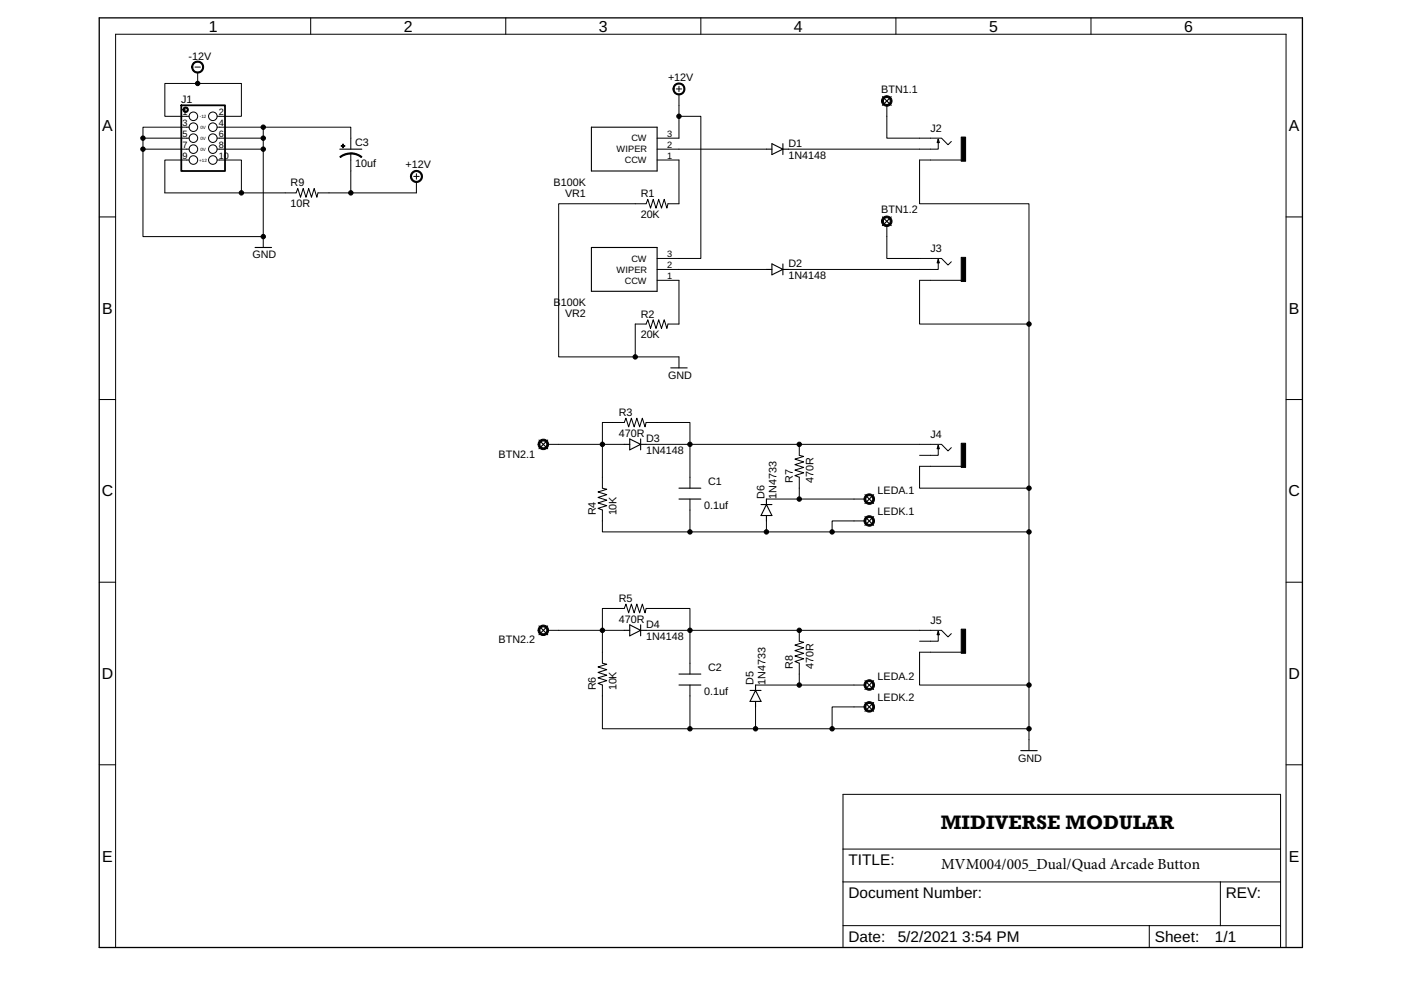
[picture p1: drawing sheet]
<svg xmlns="http://www.w3.org/2000/svg" width="297mm" height="210mm" viewBox="0 0 297 210" stroke-linecap="round" stroke-linejoin="round" font-family="sans-serif">
<path d="M21 3.8h255.1v197.1h-255.1z" fill="none" stroke="#000" stroke-width=".28"/>
<g fill="none" stroke="#000" stroke-width=".21">
<path d="M41.3 14.2h1.2M41.9 17.7h9.3v7h-5.2M41.9 17.7h-7v7h5.2M41.9 15.4v2.3M65.9 3.8v3.5M107.2 3.8v3.5M143.4 18.9h1.1M144 18.3v1.1M148.6 3.8v3.5M189.9 3.8v3.5M231.3 3.8v3.5M40.1 27h-9.8v23.2h25.5"/>
<path d="M40.1 33.9h-5.2v7h16.3v-7h-5.2M40.1 29.3h-9.8M40.1 31.6h-9.8M46 27h9.8v23.2M46 29.3h9.8M46 31.6h9.8M55.8 27h18.6v4.6M74.4 32.5v8.4h-7l-.2 .9-.6-1.8-.6 1.8-.6-1.8-.5 1.8-.6-1.8-.6 1.8-.6-1.8-.3 .9h-11.6M87.7 37.4h1.2M88.3 38.6v2.3h-13.9M88.3 36.8v1.2M139.3 33.9h4.7v9.3h-2.4l-.2 .9-.6-1.8-.5 1.8-.6-1.8-.6 1.8-.6-1.8-.6 1.8-.5-1.8-.4 .9h-18.6v32.5h16.3"/>
<path d="M139.3 31.6h23.2M144 20v9.3h-4.7M144 24.7h4.6v30.1h-9.3M188 22.3v7h11.6l1.4 1.4 .7-.7M198.9 29.5v2.1h-31.7M203.8 33.9h-8.8v9.3h23.2v116M21 46h3.5M55.8 50.2v2.3M139.3 59.4h4.7v9.3h-2.4l-.2 .9-.6-1.8-.5 1.8-.6-1.8-.6 1.8-.6-1.8-.6 1.8-.5-1.8-.4 .9h-2.3v7h9.3v2.3M139.3 57.1h23.2M188 47.8v7h11.6l1.4 1.4 .7-.7M198.9 55v2.1h-31.7"/>
<path d="M203.8 59.4h-8.8v9.3h23.2M272.7 46h3.4M21 84.7h3.5M116.1 94.2h16.3M137 94.2h62.6l1.4 1.4 .7-.7M169.5 94.2v2.3l.9 .3-1.9 .5 1.9 .6-1.9 .6 1.9 .6-1.9 .6 1.9 .5-1.9 .6 1 .4v4.6M198.9 94.4v2.1h-3.9M203.8 98.9h-8.8v4.6h23.2M272.7 84.7h3.4M146.3 103.5v-13.9h-9.3l-.2 .9-.6-1.8-.6 1.8-.6-1.8-.5 1.8-.6-1.8-.6 1.8-.6-1.8-.3 .9h-4.7v13.9l1 .2-1.9 .6 1.9 .6-1.9 .6 1.9 .5-1.9 .6 1.9 .6-1.9 .6 .9 .3v4.7h18.6M146.3 105.8v7M146.3 112.8h16.2"/>
<path d="M162.5 110.4v2.4h13.9M162.5 105.8h20.9M176.4 112.8h41.8M183.4 110.4h-7v2.4M21 123.4h3.5M116.1 133.6h16.3M137 133.6h62.6l1.4 1.4 .7-.7M169.5 133.6v2.4l.9 .2-1.9 .6 1.9 .6-1.9 .5 1.9 .6-1.9 .6 1.9 .6-1.9 .6 1 .3v4.6h-9.3M198.9 133.9v2.1h-3.9M203.8 138.3h-8.8v6.9h23.2M272.7 123.4h3.4M146.3 142.9v-13.9h-9.3l-.2 .9-.6-1.8-.6 1.8-.6-1.8-.5 1.8-.6-1.8-.6 1.8-.6-1.8-.3 .9h-4.7v11.6l1 .2-1.9 .6 1.9 .6-1.9 .6 1.9 .6-1.9 .5 1.9 .6-1.9 .6 .9 .3v9.3h18.6"/>
<path d="M146.3 145.2v9.3M146.3 154.5h13.9M160.2 149.9v4.6h16.2M169.5 145.2h13.9M176.4 154.5h41.8M183.4 149.9h-7v4.6M21 162.2h3.5M272.7 162.2h3.4M178.7 187h92.8M178.7 196.3v-27.9h92.8v27.9M178.7 180h92.8M243.7 196.3h-65v4.6h92.8v-4.6h-12.8"/>
<path d="M243.7 196.3v4.6M243.7 196.3h15M258.7 187v9.3M272.7 200.9v-193.6h-248.2v193.6"/>
<circle cx="41" cy="27" r=".91"/>
<circle cx="41" cy="31.6" r=".91"/>
<circle cx="41" cy="29.3" r=".91"/>
<circle cx="41" cy="24.7" r=".91"/>
<circle cx="41" cy="33.9" r=".91"/>
<circle cx="45.1" cy="29.3" r=".91"/>
<circle cx="45.1" cy="24.7" r=".91"/>
<circle cx="45.1" cy="31.6" r=".91"/>
<circle cx="45.1" cy="27" r=".91"/>
<circle cx="45.1" cy="33.9" r=".91"/>
</g>
<g fill="none" stroke="#000" stroke-width=".23">
<path d="M72.1 31.6h4.6M125.4 27h13.9v9.3h-13.9zM162.5 31.6h1.2M163.7 30.5l2.3 1.1-2.3 1.2zM166 31.6h1.2M166 30.5v2.3M187.1 20.5l1.9 1.8M189 20.5l-1.9 1.8M198.9 29.5l.3 .7h-.5zM54.1 52.5h3.5M125.4 52.5h13.9v9.3h-13.9zM162.5 57.1h1.2"/>
<path d="M163.7 56l2.3 1.1-2.3 1.2zM166 57.1h1.2M166 56v2.3M187.1 46l1.9 1.8M189 46l-1.9 1.8M198.9 55l.3 .7h-.5zM142.2 78h3.5M114.3 93.3l1.8 1.8M116.1 93.3l-1.8 1.8M132.4 94.2h1.1M133.5 93.1l2.3 1.1-2.3 1.2zM135.8 94.2h1.2"/>
<path d="M135.8 93.1v2.3M198.9 94.4l.3 .7h-.5zM144 103.5h4.6M144 105.8h4.6M161.4 107h2.3M162.5 105.8v1.2M162.5 109.3v1.1M162.5 107l1.2 2.3h-2.3zM183.4 104.9l1.8 1.8M183.4 109.5l1.8 1.9M185.2 104.9l-1.8 1.8M185.2 109.5l-1.8 1.9"/>
<path d="M114.3 132.7l1.8 1.9M116.1 132.7l-1.8 1.9M132.4 133.6h1.1M133.5 132.5l2.3 1.1-2.3 1.2zM135.8 133.6h1.2M135.8 132.5v2.3M198.9 133.9l.3 .7h-.5zM144 142.9h4.6M144 145.2h4.6M159 146.4h2.4M160.2 146.4l1.2 2.3h-2.4zM160.2 145.2v1.2"/>
<path d="M160.2 148.7v1.2M183.4 148.9l1.8 1.9M183.4 144.3l1.8 1.9M185.2 148.9l-1.8 1.9M185.2 144.3l-1.8 1.9M216.4 159.2h3.5"/>
</g>
<path d="M72.3 30.9h.8v.1h-.8zM72.7 30.5h.1v.8h-.1zM203.8 29.1h.9v5.1h-.9zM203.8 54.6h.9v5.1h-.9zM203.8 94h.9v5.1h-.9zM203.8 133.4h.9v5.1h-.9z" fill="#000" stroke="#000" stroke-width=".21"/>
<path d="M38.4 22.3h9.3v14h-9.3z" fill="none" stroke="#000" stroke-width=".38"/>
<g fill="#000" stroke="#000" stroke-width=".21">
<path d="M41 13.3a1.27 1.27 0 0 1 2 .2 1.27 1.27 0 0 1-.7 1.9 1.27 1.27 0 0 1-1.7-1.2h.3a1.05 1.05 0 0 1 1.5-.8 1.05 1.05 0 0 1 .2 1.7 1.05 1.05 0 0 1-1.7-.6v-.3h-.3z" fill-rule="evenodd"/>
<path d="M143 17.9a1.28 1.28 0 0 1 2.1 .3 1.28 1.28 0 0 1-.8 1.9 1.28 1.28 0 0 1-1.6-1.2h.2a1.05 1.05 0 0 1 1.6-.9 1.05 1.05 0 0 1 .1 1.8 1.05 1.05 0 0 1-1.7-.7v-.2h-.2z" fill-rule="evenodd"/>
<path d="M39 22.8a.58 .58 0 0 1 .9 .2 .58 .58 0 0 1-.4 .8 .58 .58 0 0 1-.7-.5h.2a.35 .35 0 0 1 .5-.4 .35 .35 0 0 1 .1 .6 .35 .35 0 0 1-.5-.1l-.1-.1h-.2z" fill-rule="evenodd"/>
<path d="M72.1 33.2l1.1-.6 1.2-.2v.3l-1.4 .2-.8 .5z" fill-rule="evenodd"/>
<path d="M74.4 32.4l1.2 .2 1.1 .6-.1 .2-.8-.5-1.4-.3z" fill-rule="evenodd"/>
<path d="M87.4 36.5a1.28 1.28 0 0 1 2 .3 1.28 1.28 0 0 1-.8 1.9 1.28 1.28 0 0 1-1.6-1.3h.2a1.04 1.04 0 0 1 1.5-1 1.04 1.04 0 0 1 .3 1.8 1.04 1.04 0 0 1-1.7-.5l-.1-.3h-.2z" fill-rule="evenodd"/>
<path d="M187.3 20.5a1.11 1.11 0 0 1 1.7 .4 1.11 1.11 0 0 1-.7 1.6 1.11 1.11 0 0 1-1.4-1.1h.4a.74 .74 0 0 1 1.1-.6 .74 .74 0 0 1 .1 1.2 .74 .74 0 0 1-1.2-.4v-.2h-.4z" fill-rule="evenodd"/>
<path d="M187.3 46a1.11 1.11 0 0 1 1.7 .4 1.11 1.11 0 0 1-.7 1.6 1.11 1.11 0 0 1-1.4-1.1h.4a.74 .74 0 0 1 1.1-.6 .74 .74 0 0 1 .1 1.2 .74 .74 0 0 1-1.2-.4v-.2h-.4v-.3z" fill-rule="evenodd"/>
<path d="M114.5 93.3a1.11 1.11 0 0 1 1.7 .4 1.11 1.11 0 0 1-.8 1.6 1.11 1.11 0 0 1-1.3-1.1h.3a.74 .74 0 0 1 1.1-.7 .74 .74 0 0 1 .2 1.2 .74 .74 0 0 1-1.2-.3l-.1-.2h-.3z" fill-rule="evenodd"/>
<path d="M183.6 104.9a1.11 1.11 0 0 1 1.7 .4 1.11 1.11 0 0 1-.7 1.6 1.11 1.11 0 0 1-1.4-1.1h.4a.74 .74 0 0 1 1-.7 .74 .74 0 0 1 .2 1.2 .74 .74 0 0 1-1.2-.3v-.2h-.4z" fill-rule="evenodd"/>
<path d="M183.6 109.6a1.11 1.11 0 0 1 1.7 .4 1.11 1.11 0 0 1-.7 1.5 1.11 1.11 0 0 1-1.4-1.1h.4a.74 .74 0 0 1 1-.7 .74 .74 0 0 1 .2 1.3 .74 .74 0 0 1-1.2-.3v-.3h-.4z" fill-rule="evenodd"/>
<path d="M114.3 133a1.11 1.11 0 0 1 1.8 0 1.11 1.11 0 0 1-.5 1.7 1.11 1.11 0 0 1-1.5-1.1h.3a.74 .74 0 0 1 1.1-.7 .74 .74 0 0 1 .2 1.2 .74 .74 0 0 1-1.2-.2l-.1-.3h-.3z" fill-rule="evenodd"/>
<path d="M183.4 149.2a1.11 1.11 0 0 1 1.8 0 1.11 1.11 0 0 1-.5 1.7 1.11 1.11 0 0 1-1.5-1h.4a.74 .74 0 0 1 1-.7 .74 .74 0 0 1 .2 1.2 .74 .74 0 0 1-1.2-.3v-.2h-.4z" fill-rule="evenodd"/>
<path d="M183.4 144.6a1.11 1.11 0 0 1 1.8 0 1.11 1.11 0 0 1-.5 1.7 1.11 1.11 0 0 1-1.5-1.1h.4a.74 .74 0 0 1 1-.7 .74 .74 0 0 1 .2 1.2 .74 .74 0 0 1-1.2-.2v-.3h-.4z" fill-rule="evenodd"/>
<circle cx="41.9" cy="17.7" r=".47"/>
<circle cx="30.3" cy="31.6" r=".47"/>
<circle cx="30.3" cy="29.3" r=".47"/>
<circle cx="55.8" cy="31.6" r=".47"/>
<circle cx="55.8" cy="29.3" r=".47"/>
<circle cx="55.8" cy="27" r=".47"/>
<circle cx="144" cy="24.7" r=".47"/>
<circle cx="51.2" cy="40.9" r=".47"/>
<circle cx="55.8" cy="50.2" r=".47"/>
<circle cx="74.4" cy="40.9" r=".47"/>
<circle cx="134.7" cy="75.7" r=".47"/>
<circle cx="218.2" cy="68.7" r=".47"/>
<circle cx="127.7" cy="94.2" r=".47"/>
<circle cx="146.3" cy="94.2" r=".47"/>
<circle cx="169.5" cy="94.2" r=".47"/>
<circle cx="146.3" cy="112.8" r=".47"/>
<circle cx="162.5" cy="112.8" r=".47"/>
<circle cx="169.5" cy="105.8" r=".47"/>
<circle cx="176.4" cy="112.8" r=".47"/>
<circle cx="218.2" cy="103.5" r=".47"/>
<circle cx="218.2" cy="112.8" r=".47"/>
<circle cx="127.7" cy="133.6" r=".47"/>
<circle cx="146.3" cy="133.6" r=".47"/>
<circle cx="169.5" cy="133.6" r=".47"/>
<circle cx="146.3" cy="154.5" r=".47"/>
<circle cx="160.2" cy="154.5" r=".47"/>
<circle cx="169.5" cy="145.2" r=".47"/>
<circle cx="176.4" cy="154.5" r=".47"/>
<circle cx="218.2" cy="154.5" r=".47"/>
<circle cx="218.2" cy="145.2" r=".47"/>
</g>
<text font-size="4.2" x="199.5" y="175.7">MIDIVERSE MODULAR</text>
<g font-size="3.4">
<text x="44.3" y="6.7">1</text>
<text x="85.6" y="6.7">2</text>
<text x="127" y="6.7">3</text>
<text x="168.3" y="6.7">4</text>
<text x="209.7" y="6.7">5</text>
<text x="251.1" y="6.7">6</text>
<text x="21.7" y="27.8">A</text>
<text x="273.3" y="27.8">A</text>
<text x="21.7" y="66.5">B</text>
<text x="273.3" y="66.5">B</text>
<text x="21.6" y="105.3">C</text>
<text x="273.2" y="105.3">C</text>
<text x="21.6" y="144">D</text>
<text x="273.2" y="144">D</text>
<text x="21.7" y="182.7">E</text>
<text x="273.3" y="182.7">E</text>
</g>
<g font-size="3.3">
<text x="179.9" y="183.5">TITLE:</text>
<text x="199.6" y="184.2">MVM004/005_Dual/Quad Arcade Button</text>
<text x="179.9" y="190.5">Document Number:</text>
<text x="259.9" y="190.5">REV:</text>
<text x="179.9" y="199.7">Date:</text>
<text x="190.3" y="199.7">5/2/2021 3:54 PM</text>
<text x="244.8" y="199.7">Sheet:</text>
<text x="257.6" y="199.7">1/1</text>
</g>
<g font-size="2.3">
<text x="40" y="12.7">-12V</text>
<text x="141.6" y="17.1">+12V</text>
<text x="38.4" y="21.8">J1</text>
<text x="186.9" y="19.7">BTN1.1</text>
<text x="197.3" y="27.9">J2</text>
<text x="75.3" y="31">C3</text>
<text x="75.3" y="35.4">10uf</text>
<text x="86" y="35.7">+12V</text>
<text x="167.1" y="33.7">1N4148</text>
<text x="167.1" y="31.2">D1</text>
<text x="61.6" y="39.5">R9</text>
<text x="117.4" y="39.4">B100K</text>
<text x="119.8" y="41.7">VR1</text>
<text x="135.8" y="41.8">R1</text>
<text x="61.6" y="43.9">10R</text>
<text x="135.8" y="46.2">20K</text>
<text x="186.9" y="45.2">BTN1.2</text>
<text x="197.3" y="53.4">J3</text>
<text x="53.5" y="54.8">GND</text>
<text x="167.1" y="59.2">1N4148</text>
<text x="167.1" y="56.7">D2</text>
<text x="117.4" y="64.9">B100K</text>
<text x="119.8" y="67.2">VR2</text>
<text x="135.8" y="67.3">R2</text>
<text x="135.8" y="71.7">20K</text>
<text x="141.6" y="80.3">GND</text>
<text x="131.2" y="88.2">R3</text>
<text x="131.2" y="92.6">470R</text>
<text x="137" y="93.8">D3</text>
<text x="197.3" y="92.8">J4</text>
<text x="105.7" y="97">BTN2.1</text>
<text x="137" y="96.3">1N4148</text>
<text x="150.1" y="102.9">C1</text>
<text x="162.1" y="105.8" transform="rotate(-90 162.1 105.8)">D6</text>
<text x="164.6" y="105.8" transform="rotate(-90 164.6 105.8)">1N4733</text>
<text x="168.1" y="102.3" transform="rotate(-90 168.1 102.3)">R7</text>
<text x="172.5" y="102.3" transform="rotate(-90 172.5 102.3)">470R</text>
<text x="186" y="104.7">LEDA.1</text>
<text x="126.4" y="109.3" transform="rotate(-90 126.4 109.3)">R4</text>
<text x="130.7" y="109.3" transform="rotate(-90 130.7 109.3)">10K</text>
<text x="149.3" y="108">0.1uf</text>
<text x="186" y="109.3">LEDK.1</text>
<text x="131.2" y="127.6">R5</text>
<text x="105.7" y="136.4">BTN2.2</text>
<text x="131.2" y="132">470R</text>
<text x="137" y="135.8">1N4148</text>
<text x="137" y="133.2">D4</text>
<text x="197.3" y="132.3">J5</text>
<text x="150.1" y="142.3">C2</text>
<text x="168.1" y="141.8" transform="rotate(-90 168.1 141.8)">R8</text>
<text x="172.5" y="141.8" transform="rotate(-90 172.5 141.8)">470R</text>
<text x="126.4" y="146.4" transform="rotate(-90 126.4 146.4)">R6</text>
<text x="130.7" y="146.4" transform="rotate(-90 130.7 146.4)">10K</text>
<text x="149.3" y="147.4">0.1uf</text>
<text x="159.7" y="145.2" transform="rotate(-90 159.7 145.2)">D5</text>
<text x="162.3" y="145.2" transform="rotate(-90 162.3 145.2)">1N4733</text>
<text x="186" y="148.7">LEDK.2</text>
<text x="186" y="144.1">LEDA.2</text>
<text x="215.8" y="161.5">GND</text>
</g>
<g font-size="1.9">
<text x="38.7" y="24.3">1</text>
<text x="38.7" y="26.7">3</text>
<text x="38.7" y="29">5</text>
<text x="46.4" y="24.3">2</text>
<text x="46.4" y="26.7">4</text>
<text x="46.4" y="29">6</text>
<text x="133.9" y="30">CW</text>
<text x="141.4" y="29">3</text>
<text x="38.7" y="31.3">7</text>
<text x="38.7" y="33.6">9</text>
<text x="46.4" y="31.3">8</text>
<text x="46.4" y="33.6">10</text>
<text x="130.7" y="32.3">WIPER</text>
<text x="132.5" y="34.6">CCW</text>
<text x="141.4" y="33.6">1</text>
<text x="141.4" y="31.3">2</text>
<text x="130.7" y="57.8">WIPER</text>
<text x="133.9" y="55.5">CW</text>
<text x="141.4" y="59.1">1</text>
<text x="141.4" y="56.8">2</text>
<text x="141.4" y="54.5">3</text>
<text x="132.5" y="60.1">CCW</text>
</g>
<g font-size="1">
<text x="42.4" y="25">-12</text>
<text x="42.5" y="29.6">0V</text>
<text x="42.5" y="27.3">0V</text>
<text x="42.2" y="34.3">+12</text>
<text x="42.5" y="32">0V</text>
</g>
</svg>
